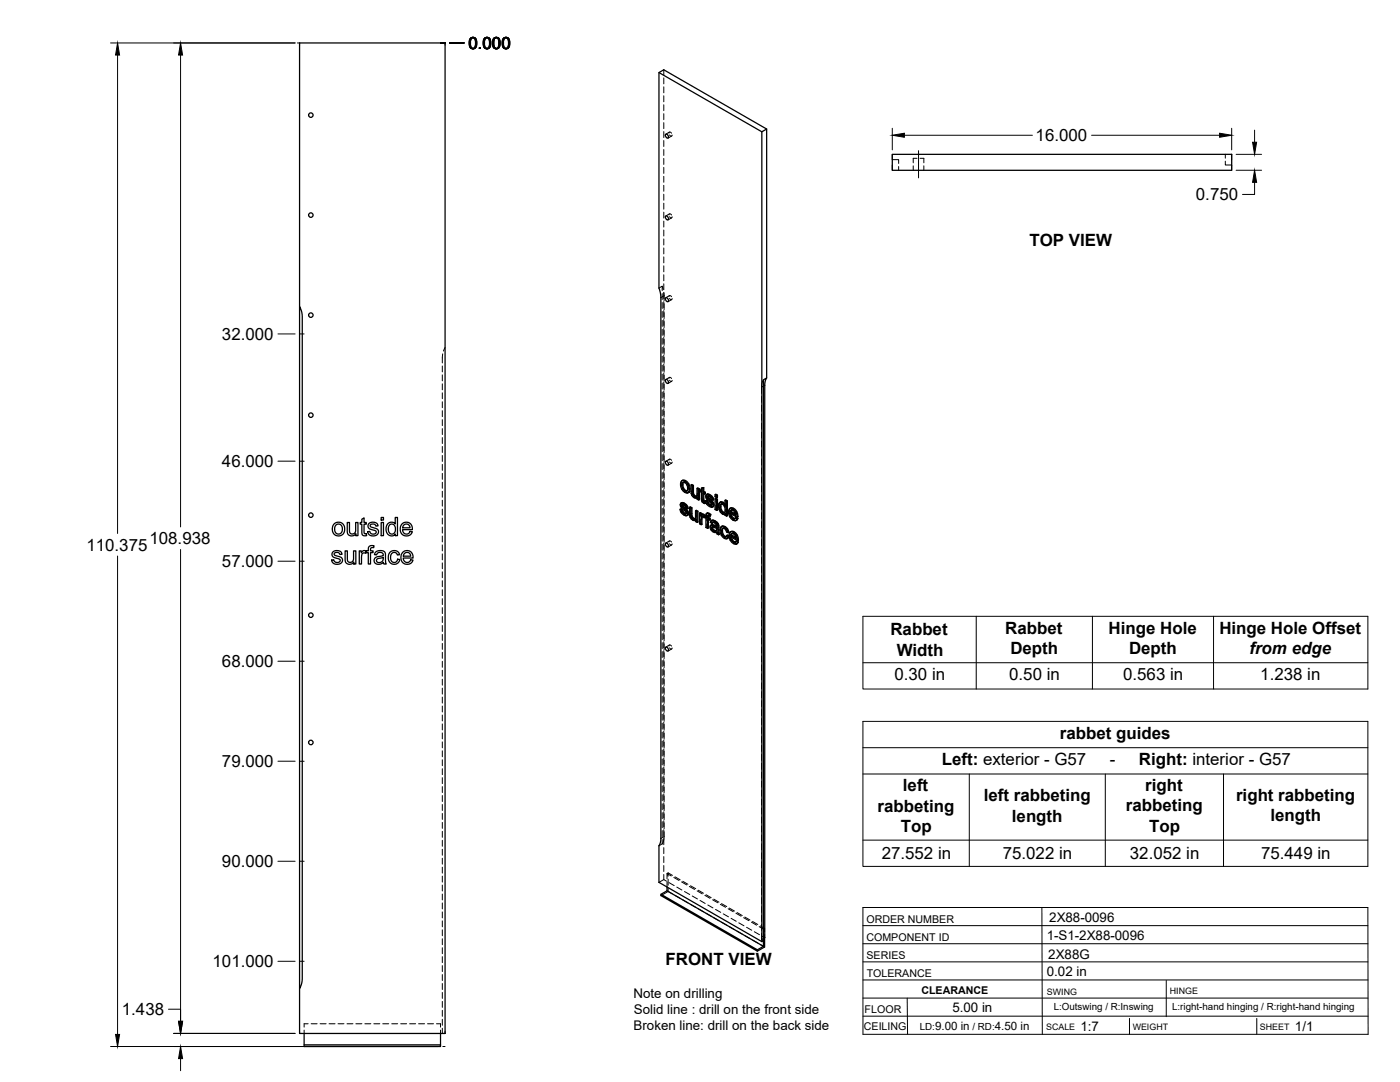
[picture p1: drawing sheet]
<svg xmlns="http://www.w3.org/2000/svg" width="559mm" height="432mm" viewBox="0 0 559 432" stroke-linecap="round" stroke-linejoin="round" font-family="sans-serif">
<!-- layer: Visible -->
<g fill="none" stroke="#000" stroke-width=".51">
<path d="M263 29l41.1 23.6v323.2M265.8 53.5a.93 .93 0 0 1 .9 .6 .93 .93 0 0 1-.2 1l-.9-.8zM304.1 52.6l1.9-1.1v99.3M306 51.5l-41.1-23.6-1.9 1.1v86l.8 3.8v215.8l-.2 1.6-.6 1.3v14.6l41.1 23.7 .6-.4v-223.8l1.3-.8-.6 1.3-.2 1.7v220.4l-.5 .3M356.2 61.6h135.4v6.4h-135.4zM265.8 86.2a.93 .93 0 0 1 .9 .5 .93 .93 0 0 1-.2 1.1l-.9-.9zM265.8 118.8a.93 .93 0 0 1 .9 .6 .93 .93 0 0 1-.2 1l-.9-.8zM119.6 122.3l.7 1.6 .3 2.5v264l-.3 2.6-.7 1.5v-377.4h58.1v395.3h-58.1v-17.9M265.8 151.4a.93 .93 0 0 1 .9 .6 .93 .93 0 0 1-.2 1l-.9-.8zM265.8 184.1a.93 .93 0 0 1 .9 .5 .93 .93 0 0 1-.2 1.1l-.9-.9zM272.2 191.8l.9-.2 .6 .2zM272.2 191.8l-.6 1.1 .5 2.3 .7 .9 1 .6h.8l.3-.3"/>
<path d="M272.3 193.6l.3 1.5M272.6 195.1l.3-.2 .8 .8-.3 .2zM272.8 192.5l-.2 .9M272.9 194.9l-.3-1.5-.3 .1 .2-.8 .5-.2 .9 .5 .5 1.4-.2 1.5h-.8M273.4 192l1 1a1.92 1.92 0 0 1 1 2M273.7 195.7l.5 .2M273.7 191.8l1.2 1.3M274.6 193.3l.5 1.9 .3-.2-.2 1.2M275.1 195.2l-.2 1.2 .3-.2-.6 .5M275.8 193.5l.7 .4 .3-.2v3.2M276.5 193.9v3.2l.3-.2 .3 .6M276.5 197.1l.3 .6 .3-.2 .5 .4"/>
<path d="M276.8 197.7l.4 .4h.9l-.3 .1M276.8 193.7l-.6-.3-.4 .1v2.9l.3 1.1 .8 1a.97 .97 0 0 0 1.4 .1v.6l.5 .4M277.2 198.1l.6 .1M278.2 194.9l.6 .4 .4-.2v4.3l-.4 .2v-4.3M278.3 198.6l-.3 .2M279.2 195.1l-.7-.4-.3 .2v2.6l-.4 .7M280 195.5l-.5 .1v.6l.5 .3v3.3l.6 .8 .7 .4 .3-.2-.1-.7-.6 .1M280 194.8l.9-.2v1.5M280.6 194.8v1.5l.3-.2 .6 .3M280.6 196.3l.6 .3 .3-.2v.6l-.3 .2v-.6M280.6 199.8l.7 .2M280.7 200l.8 .1"/>
<path d="M280.9 194.6l-.9 .2v1.1l-.5-.3M280.9 197v2.6M281.2 197.2l-.6-.4v2.9l.4 .1M281.6 199.9l.6 .2M282.1 197.3l1.3 .1M282.3 198.3l.6 .5M282.4 198.6l.2 .3a1.49 1.49 0 0 1 1.6 1l.2 .2M282.4 197.2l-.4 .2M282.5 197.4l.5 .2 .4-.2 .7 .6M282.5 199.9l-.6-.2-.3 .2 .4 1.2 .9 .9a1.24 1.24 0 0 0 1.6 .2M282.6 198.9l1.5 1.4 .3-.2 .4 .7M282.6 198v.1"/>
<path d="M282.7 198.4l-.1-.3-.3 .2 .1-.2 1 .3 .5 1 .6 .2M282.8 197.2l-.9 .3-.2 .9 .5 .9 1.7 1.7-.1 .7M283 197.6l.8 .6 .3-.2 .5 .7M283.8 198.2l.5 .7 .3-.2 .2 .8-.3 .1-.2-.7M285.4 199.1l.3-.2 .7 .3-.4 .2zM285.4 197.4l.3-.2 .7 .4-.4 .2zM285.4 199.1v4.2l.6 .4M285.4 197.4v.8l.6 .4M286.4 199.2v4.3l-.4 .2v-4.3M286.4 197.6v.8l-.4 .2v-.8M289.4 199.7l.6 .3 .3-.1v5.9l-.3 .2v-6M290.3 199.9l-.6-.4-.3 .2v2.1l-.5-.7"/>
<path d="M133.5 209l1.2-.6a2.65 2.65 0 0 1 2.9 3.7 2.65 2.65 0 0 1-4.7 .5l-.2-1.2a2.85 2.85 0 0 1 .8-2.4zM134 209.6l1.1-.5 1.2 .7 .3 1.8-.8 1.4-1.2 .1-.8-.7-.2-1.5zM137.8 219.8h.8v3a1.32 1.32 0 0 0 1.4 1.7 1.32 1.32 0 0 0 1.1-1.8v-2.9h.9v5.3h-.8v-.8a1.87 1.87 0 0 1-2.2 .9 1.87 1.87 0 0 1-1.2-2.1zM138.6 208.5h.9v3.8a1.31 1.31 0 0 0 1.7 .7 1.31 1.31 0 0 0 .8-1.7v-2.8h.9v5.3h-.8v-.8a1.87 1.87 0 0 1-2.3 .8 1.87 1.87 0 0 1-1.2-2zM143.4 219.8h.8v.8a1.27 1.27 0 0 1 2-.6l.8-.2v-.9a1.5 1.5 0 0 1 2.3-1.1l-.1 .8a.82 .82 0 0 0-.9-.1 .82 .82 0 0 0-.4 .9v.4h1v.7h-1v4.6h-.9v-4.6h-.8v-.4l-.2 .7-.8-.2-.7 .5-.2 4h-.9zM144.4 207.2l.9-.5v1.8h.9v.7h-.9v3.3l.2 .5h.7l.1 .8h-1.2l-.6-.5-.1-4.1h-.6v-.7h.6zM147.2 209l1.1-.6 1.3 .1a1.47 1.47 0 0 1 1.3 1.4l-.9 .1a1.18 1.18 0 0 0-1.1-.9 1.18 1.18 0 0 0-1.2 .8l.4 .4 2.2 .7a1.63 1.63 0 0 1 .6 2.1 1.63 1.63 0 0 1-2.1 .8l-1.4-.4-.7-1.3 .9-.2 .4 .9 .6 .2 1.3-.2a.82 .82 0 0 0 .1-1.1 .82 .82 0 0 0-1-.3l-1.2-.3a1.36 1.36 0 0 1-.6-2.2zM152.1 208.5h1v5.3h-1zM152.1 206.5h1v1h-1zM154.7 209.1l1.2-.7a1.81 1.81 0 0 1 1.9 .7v-2.6h.8v7.3h-.8v-.7a2.18 2.18 0 0 1-2.6 .5 2.18 2.18 0 0 1-1.1-2.5zM155.5 209.5l1.2-.3 .9 .8 .1 2.1-.8 1-1-.1-.7-.8-.2-1.7zM160.4 209.1l1.5-.7a2.48 2.48 0 0 1 2.7 3h-3.9l.3 1 .7 .7a1.45 1.45 0 0 0 1.9-1l1 .1-.5 .9-1 .7h-1.5l-1.2-.6-.5-.9-.2-1.1 .2-1z"/>
<path d="M161.2 209.5l.7-.4 1 .2 .8 1.3h-3zM265.8 216.7a.93 .93 0 0 1 .9 .6 .93 .93 0 0 1-.2 1l-.9-.9zM271.4 203.3l.6 .2M271.9 200.7l1.3 .1M272 203.5l.4-.2 .2 .9-.3 .1zM272.1 201.7l.7 .5M272.2 202l.2 .4a1.49 1.49 0 0 1 1.6 .9l.3 .2M272.3 200.6l-.5 .2M272.3 204.3l.7 .7h.8M272.3 200.8l.6 .2 .3-.2 .8 .6M272.4 203.3l-.7-.2-.3 .2 .5 1.3 .8 .8a1.24 1.24 0 0 0 1.6 .2M272.4 202.4l1.5 1.3 .4-.2 .4 .7"/>
<path d="M272.5 201.4l-.1 .1M272.5 201.8l-.1-.3-.3 .2 .1-.2 1 .3 .5 1 .7 .3M272.6 204.2l.7 .6M272.7 200.6l-.9 .2-.3 .9 .6 1.1 1.6 1.6-.1 .7M272.9 201l.7 .6 .4-.2 .5 .7M273 205l.6 .1M273.6 201.6l.6 .7 .3-.2 .2 .8-.3 .2-.2-.8M273.7 205.1h-.1M273.9 203.7l.4 .6 .4-.1 .1 .7M274.3 204.3l.2 .8 .3-.2-.2 .6M274.5 205.1l-.2 .5 .3-.1-.4 .3M275.2 202.4l.7 .4 .3-.2v3.2"/>
<path d="M275.9 202.8v3.1l.3-.1 .3 .6M275.9 206l.3 .6 .3-.2 .4 .4M276.2 206.6l.4 .4h.9M276.2 202.6l-.7-.3-.3 .1v3.1l.3 1 .8 .9a.97 .97 0 0 0 1.4 .1M276.6 207l.6 .2M277.5 207l-.3 .2M277.6 203.8l.7 .4 .3-.2v4.3l-.3 .2v-4.3M277.7 207.5v.7l.6 .3M277.7 207.6l-.2 .1M278.6 204l-.7-.4-.3 .2v2.7l-.4 .7M279.2 204.7l.6 .4 .3-.2v.5l.4-.2M279.8 205.1v.6l.7-.5 .4 .1"/>
<path d="M280 206.4l.2 2.8-.3 .2v-2.2M280.1 204.9l-.6-.3-.3 .1v4.3l.7 .4M280.2 205.4l.7-.1 .6 .4M280.3 206.1v.1M280.6 205.4l.6 .5M281 206.6l-.8-.5-.2 .3 .3-.2-.1 .8M281.2 200.3l.1 .7M281.2 206.5l.6 .3v3.7l.6 .4M281.2 206.5v-.4l-.2 .5M281.2 206.5l-.2 .1M282.2 204.9h.9l.6 .4M282.2 200.1l.3-.2 .3 .8-.3 .2z"/>
<path d="M282.4 206.6l.7 .4 .3-.2v.6l-.3 .2v-.6M282.5 204.7l-.5 .2M282.5 200.9l.7 .6h.8M282.7 207.3v3.4l-.3 .2v-3.8l.7 .5M282.7 205.7v.7M282.8 205.1l.6 .4 .3-.2-.4 .8 .1-.6M282.8 200.7l.7 .7M283.1 204.9l-.6-.2-.5 .3-.2 1.2-.6-.3 .6-.1M283.2 201.5l.6 .2M283.3 206.1a.45 .45 0 0 0-.5-.5 .45 .45 0 0 0-.4 .6v.4l.3-.2 .7 .4M283.8 209.6l.8-.2 1.4 .5M283.9 201.7h-.1"/>
<path d="M284.1 210.7l.2 .6 .3-.2 .5 .5M284.1 200.3l.4 .6 .3-.1 .2 .7M284.2 210.4l-.1 .3 .3-.2 .2 .6M284.2 209.4l-.5 .2M284.3 211.3l.5 .5h1h-1M284.3 210.3l-.1 .1M284.4 207.8l.8 .3 .3-.2 .8 .6M284.4 210.3l.8 .3a.73 .73 0 0 1 .8 .6 .73 .73 0 0 1-.5 .8M284.4 210.3l-.2 .1M284.4 210.3v.2M284.5 200.9l.2 .8 .3-.2-.2 .6M284.5 208.4l-.4 .5 .6-.5 1.2 1a.48 .48 0 0 1 0 .8 .48 .48 0 0 1-.7-.3l-.9-.3"/>
<path d="M284.6 209.4l-1 .3-.2 1 .8 1.2 1 .6a.64 .64 0 0 1 1 .5l.6 .4M284.7 201.7l-.2 .5 .3-.1-.5 .3M284.7 207.6l-.8 .2M285.2 208.1l.8 .6 .3-.2 .4 .5M285.5 207.9l-.8-.3-.9 .3-.3 .5 .6 .5M286 208.7l.4 .5 .3-.2 .2 .7M286.4 209.2l.2 .6 .3-.1 .1 2.9M286.6 209.8l.1 3 .3-.2 .1 .6-.3 .2-.1-.6M287.4 202.4l.3 1.4M287.5 200.4h1.2l.6 .6M287.7 201.3h.7l.7 .8 .3 1.3-.3 1.2M287.7 201.3l-.3 1.1 .3-.2 .3 1.4"/>
<path d="M287.7 203.8l.3-.2 .8 .8-.5 .1zM287.8 201.2l-.1 .1M287.8 200.3l-.5 .2M288 201.2l-.3 1M288.1 212l.3 1.4 .3-.2 .7 .8M288.2 210.1l.9 .2 .3-.2 1 1M288.4 213.4l.7 .8h.8M288.4 200.6l.5 .5h.5M288.4 204.6h.7M288.5 209.9l-.6 .3M288.6 210.8l-.2 1M288.7 200.4l-.9-.1-.7 .3-.3 2.1 1 2 1.1 .6 .5-.2v.6l.6 .3"/>
<path d="M288.8 204.4l.4 .1M289.1 210.3l.8 .7a1.42 1.42 0 0 1 1 1.4l-.3 .2-.5-1.3M289.4 205.1l-.2 .2M289.4 210.1l-.9-.2-.7 .4-.4 1.9 1 2 1 .8h.7M290 213.7l.6 .4M290.6 212.6l-.6-.3-.7-1.2-.8-.3-.4 1.2 .3-.2 .3 1.4M290.6 214.1l.4-.1-.2 .5-.7 .5zM291 214l-.7-.5-.5 .8-.7-.1M291.3 202.9h.9a1.88 1.88 0 0 1 1.8 1.3M291.5 204.3l2 1.2-.5-1.5-.8-.5-.5 .2-.2 .6 .3-.2 1.7 1M291.5 212.3h.9a1.93 1.93 0 0 1 1.9 1.2M291.7 213.6l2 1.2-.5-1.4-.8-.5-.6 .2-.1 .5 .3-.1 1.7 .9"/>
<path d="M291.8 206.1l.8 .9 .8-.1M291.8 205.1l.3 .9M292 203.5l-.2 .6M292 215.5l.8 .8h.8M292 214.4l.3 .9M292.2 212.9l-.2 .6M292.5 203.1l1 .9a1.97 1.97 0 0 1 1 2.1M292.6 207l.6 .1M292.7 212.4l1 1a1.78 1.78 0 0 1 1 1.8v.2M292.8 216.3l.5 .2M292.8 202.9l-.9-.3-.9 .6-.2 1.4 .3 1.2 .7 1.1 1.2 .9 .8-.1 .7-.8M293 212.2l-.9-.2-1 .7-.1 1.2 .3 1.3 .7 1.2 1.1 .7h.8l.8-.8"/>
<path d="M293.3 207l-.1 .1M293.5 216.4l-.2 .1M293.5 206.7l.7 .4M293.7 204.3l.5 1.9 .3-.1-.3 .1M293.7 216l.7 .5M293.9 213.7l.5 1.9 .3-.2-.3 .2M294.2 206.4l-2.8-1.5 .4 1.2 .3-.1 .8 .8M294.4 215.8l-2.8-1.6 .4 1.3 .3-.2 .8 .9M294.5 206.9l-.7 .8M294.5 206.9l-.6-.4-.7 .6M294.7 216.3l-.7 .8M294.7 216.3l-.7-.5-.7 .7"/>
<path d="M132.8 220.3l1.6-.6a1.77 1.77 0 0 1 2.1 1.5l-.9 .1a1.18 1.18 0 0 0-1.1-.9 1.18 1.18 0 0 0-1.1 .9l.3 .3 2.1 .7a1.59 1.59 0 0 1 .8 2 1.59 1.59 0 0 1-2 .9l-1.6-.4-.6-1.3 .8-.1 .4 .7 .6 .4 1.3-.3a.82 .82 0 0 0 .1-1 .82 .82 0 0 0-1-.3l-1-.3a1.37 1.37 0 0 1-.8-2.3zM149.9 220.4l.5-.4 1.4-.3 1.7 .6 .3 .7 .4 4.1h-1l-.2-.6-1.3 .6-1.1 .1-.8-.4-.4-.7a1.75 1.75 0 0 1 2-2l.6-.1a.77 .77 0 0 0 .9-.8 .77 .77 0 0 0-.9-.7l-1.2 .2-.5 .7-.8-.1zM150.5 223.2l2.5-.7a1.62 1.62 0 0 1-.7 1.7 1.62 1.62 0 0 1-1.8 0l-.2-.4zM155.6 220.5l1.3-.7h1.3l.9 .7 .4 .9-.9 .1a1.44 1.44 0 0 0-1.8-.9 1.44 1.44 0 0 0-.9 1.9l.3 1.3 .8 .6 1.2-.2 .5-1 .9 .1-.5 1.1-.8 .6-1.5 .1-1-.4a3.4 3.4 0 0 1-.2-4.2zM160.7 220.5a2.45 2.45 0 0 1 2.9-.5 2.45 2.45 0 0 1 1.3 2.7h-3.9l.2 .9 .7 .8a1.42 1.42 0 0 0 2-1l.9 .1-.4 .9-1 .7h-1.5l-1.2-.6-.5-.9-.2-1.1 .2-1.2zM161.5 220.9l.7-.4 1 .1 .5 .6 .2 .8h-2.9zM265.8 258.2a.93 .93 0 0 1 .9 .6 .93 .93 0 0 1-.2 1l-.9-.8zM266.2 354v1.5l-2.4 1.4v.5l38.5 22.2v-.5l-38.5-22.2M266.2 355.5l38.5 22.2-2.4 1.4M304.7 375.4v2.3M305.2 374.2v3.7l-2.9 1.7M121.4 412.4v5.2h54.4v-.6h-54.4"/>
<path d="M175.8 412.4v4.6"/>
<circle cx="124.1" cy="45.9" r=".9"/>
<circle cx="124.1" cy="85.8" r=".9"/>
<circle cx="124.1" cy="125.8" r=".9"/>
<circle cx="124.1" cy="165.7" r=".9"/>
<circle cx="124.1" cy="205.6" r=".9"/>
<circle cx="124.1" cy="245.5" r=".9"/>
<circle cx="124.1" cy="296.3" r=".9"/>
</g>
<!-- layer: Hidden -->
<g fill="none" stroke="#000" stroke-width=".4">
<path d="M264.9 27.9v2M264.9 31.1v2.4M264.9 34.6v2.4M264.9 38.2v2.4M264.9 41.8v2.4M264.9 45.4v2.4M264.9 48.9v2.4M264.9 52.5v2.4M264.9 56.1v2.4M264.9 59.7v2.3M267 53.1l.4-.4 .6 .5M267.2 52.7l-1.5 .9"/>
<path d="M267.2 53.8l.6 .5 .5-.4M268.1 54.3l-1.4 .8M264.9 63.2v2.4M264.9 66.8v2.4M264.9 70.4v2.3M264.9 74v2.3M264.9 77.5v2.4M356.2 63.7h2.5v1.5M358.7 66.4v1.6M364.5 66.2v1.8M366 63.2h-1.5v1.8M367.2 63.2h1.5v1.8"/>
<path d="M368.7 66.2v1.8M489.1 64.3v1.5h2.5M489.1 61.6v1.5M264.9 81.1v2.4M264.9 84.7v2.3M264.9 88.2v2.4M264.9 91.8v2.4M264.9 95.4v2.4M264.9 99v2.3M267 85.8l.4-.5 .6 .5M267.2 85.4l-1.5 .8M267.2 86.5l.6 .5 .5-.5"/>
<path d="M268.1 86.9l-1.4 .9M263 115l1.3-.8 .4 1.3M264.3 114.2v1.8M264.3 117.2v2.3M264.9 102.5v2.4M264.9 106.1v2.4M264.9 109.7v2.4M264.9 113.2v2.4M264.9 116.8v2.4M265 116.7l.1 3.3M267 118.4l.4-.5 .6 .5M267.2 118l-1.5 .8"/>
<path d="M267.2 119.1l.6 .5 .5-.5M268.1 119.6l-1.4 .8M177.7 138.7l-.7 1.4M264.3 120.7v2.4M264.3 124.3v2.4M264.3 127.9v2.4M264.3 131.4v2.4M264.3 135v2.4M264.3 138.6v2.4M264.9 120.4v2.4M264.9 124v2.3M264.9 127.5v2.4"/>
<path d="M264.9 131.1v2.4M264.9 134.7v2.4M264.9 138.2v2.4M265.1 121.2v2.3M265.1 124.7v2.4M265.1 128.3v2.4M265.1 131.9v2.4M265.1 135.5v2.3M265.1 139v2.4M176.6 146.1v2.3M176.6 149.6v2.4M176.6 153.2v2.4"/>
<path d="M176.6 156.8v2.3M176.7 141.2l-.1 3.6M264.3 142.2v2.3M264.3 145.7v2.4M264.3 149.3v2.4M264.3 152.9v2.4M264.3 156.4v2.4M264.9 141.8v2.4M264.9 145.4v2.4M264.9 148.9v2.4M264.9 152.5v2.4M264.9 156.1v2.4"/>
<path d="M264.9 159.7v2.4M265.1 142.6v2.4M265.1 146.2v2.3M265.1 149.8v2.3M265.1 153.3v2.4M265.1 156.9v2.4M267 151l.4-.4 .6 .5M267.2 150.6l-1.5 .8M267.2 151.7l.6 .5 .5-.4M268.1 152.2l-1.4 .8M304 158.2v2.3M304.7 151.6l-.7 1.8v3.6"/>
<path d="M176.6 160.3v2.4M176.6 163.9v2.4M176.6 167.5v2.4M176.6 171v2.4M176.6 174.6v2.4M176.6 178.2v2.4M264.3 160v2.4M264.3 163.6v2.4M264.3 167.2v2.3M264.3 170.7v2.4M264.3 174.3v2.4M264.3 177.9v2.4"/>
<path d="M264.9 163.2v2.4M264.9 166.8v2.4M264.9 170.4v2.4M264.9 174v2.3M264.9 177.5v2.4M265.1 160.5v2.3M265.1 164v2.4M265.1 167.6v2.4M265.1 171.2v2.4M265.1 174.8v2.3M265.1 178.3v2.4M304 161.8v2.3"/>
<path d="M304 165.3v2.4M304 168.9v2.4M304 172.5v2.3M304 176v2.4M304 179.6v2.4M176.6 181.8v2.4M176.6 185.3v2.4M176.6 188.9v2.4M176.6 192.5v2.4M176.6 196v2.4M176.6 199.6v2.4M264.3 181.4v2.4"/>
<path d="M264.3 185v2.4M264.3 188.6v2.4M264.3 192.2v2.3M264.3 195.7v2.4M264.3 199.3v2.4M264.9 181.1v2.4M264.9 184.7v2.3M264.9 188.3v2.3M264.9 191.8v2.4M264.9 195.4v2.4M264.9 199v2.3M265.1 181.9v2.4"/>
<path d="M265.1 185.5v2.4M265.1 189v2.4M265.1 192.6v2.4M265.1 196.2v2.4M265.1 199.7v2.4M267 183.7l.4-.5 .6 .5M267.2 183.3l-1.5 .8M267.2 184.4l.6 .5 .5-.5M268.1 184.8l-1.4 .9M271.9 193.1l.5 1.9-.3 .2M272.4 195l1.3 1.3-.3 .2M272.5 191.6l-.9 1.7"/>
<path d="M272.8 192.5l-.2 .1M272.9 192.4h.8l-.3 .2M273.7 192.4l.8 .9-.3 .2M273.7 196.3l.9 .3-.3 .2M274.5 195.8l-.3 .1M274.5 193.3l.3 1.4-.3 .2M274.8 194.7l-.1 .8-.5 .4M274.9 196.5l-.3 .1M276.2 193.4v3.3l-.3 .2M276.2 196.7l.2 .7-.3 .1M276.4 197.4l.4 .6-.3 .2M276.8 198l.6 .5-.3 .1"/>
<path d="M277.4 198.5l.8 .2 .4-.3-.3 .2M278.1 198.1h.1M278.3 198l-.4 .2M278.4 198.6h-.1M278.4 197.8l-.3 .3M278.5 194.7v2.8l-.4 .5M278.6 198.4v.7l-.3 .1M278.6 199.1l.6 .3M279.8 196l.5 .3-.3 .2M279.8 195.5v.5l-.3 .2M280 195.5l.3 .2M280.3 196.3l.1 3.4-.4 .2"/>
<path d="M280.3 194.6v1.1l-.3 .2M280.4 199.7l.2 .5-.3 .1M280.6 196.8l.3-.2v.4M280.9 196.6l.6 .4M281.9 199.7l.5 1.3-.3 .2M282 197.9l.1 .6-.3 .2M282.1 197.4l-.4 .6M282.1 198.5l.5 .7-.4 .1M282.3 197.2l-.5 .4M282.5 198l.3-.2-.2 .2M282.6 199.2l1.5 1.5-.3 .2M282.7 197.9l-.3 .2"/>
<path d="M282.8 197.8l.6 .2-.3 .2M283.4 198l.6 .5-.3 .2M284 198.5l.2 .7-.3 .2M284.2 199.2l.6 .3M285.7 197.2v.9l-.3 .1M285.7 198.9v1.5M285.7 198.1l.7 .3M289.7 199.5v2.1l-.3 .2M304 183.2v2.4M304 186.8v2.3M304 190.3v2.4M304 193.9v2.4"/>
<path d="M304 197.5v2.4M176.6 203.2v2.4M176.6 206.8v2.3M176.6 210.3v2.4M176.6 213.9v2.4M176.6 217.5v2.4M264.3 202.9v2.4M264.3 206.5v2.3M264.3 210v2.4M264.3 213.6v2.4M264.3 217.2v2.3M264.9 202.5v2.4"/>
<path d="M264.9 206.1v2.4M264.9 209.7v2.4M264.9 213.3v2.3M264.9 216.8v2.4M265.1 203.3v2.4M265.1 206.9v2.4M265.1 210.5v2.4M265.1 214v2.4M265.1 217.6v2.4M267 216.3l.4-.5 .6 .5M267.2 215.9l-1.5 .8M267.2 217l.6 .5 .5-.5"/>
<path d="M268.1 217.5l-1.4 .8M271.7 203.1l.5 1.3-.3 .2M271.8 201.3l.2 .6-.3 .2M271.9 200.8l-.4 .6M272 201.9l.4 .7-.3 .2M272.1 200.6l-.5 .4M272.2 204.4l1.1 1-.3 .1M272.3 201.4l.3-.1-.1 .1M272.4 202.6l1.6 1.5-.3 .2M272.6 201.3l-.4 .2M272.6 201.3l.6 .1-.3 .2M273.2 201.4l.6 .6-.3 .1"/>
<path d="M273.3 205.4l.8 .3-.3 .1M273.8 202l.3 .6-.4 .2M274 204.9l-.2 .1M274 204.1l.2 .5-.3 .2M274 204.9l-.3 .2 .3-.2M274.1 202.6l.6 .3M274.2 204.6l-.2 .3M274.5 205.6l-.4 .1M275.5 202.3l.1 3.3-.3 .2M275.6 205.6l.2 .7-.3 .2M275.8 206.3l.4 .6-.3 .2M276.2 206.9l.6 .5-.3 .2"/>
<path d="M276.8 207.4l.7 .2 .5-.3-.2 .2M277.5 207h.1M277.7 206.9l-.4 .2M277.8 206.7l-.3 .3M277.9 203.6v2.7l-.4 .6M278 207.3v.7l-.3 .2M278 208l.6 .3M279.5 207.3v1.6l-.3 .1M279.5 208.9l.7 .3M279.5 204.6v1.5M280.1 206.1l.8-.1-.3 .2M280.1 205.4v.1"/>
<path d="M280.2 206.1l.3-.2-.2 .2M280.4 205.2l-.6 .5M280.6 200.2l.5 .4-.3 .2M280.9 206l.4 .4M281.1 200.6l.5 .2M281.2 206.1l.3-.1-.2 .4M281.5 205.7v.1M281.5 206.3l.6 .3-.3 .2M281.5 206l-.2 .4M281.5 205.7l-.3 .3M281.8 205.8l.3 .2M282.1 209.1v1.2l-.3 .2"/>
<path d="M282.1 210.3l.6 .4M282.1 206.6v1.3M282.2 205l-.1 1-.3 .2M282.3 204.7l-.5 .4M282.4 201l1.1 1-.3 .1M282.4 207.1l.3-.2v.4M282.5 205.7l.4-.2-.2 .2M282.7 206.9l.7 .5M282.9 205.5l.4 .1-.4 .2M283.3 205.6l.3 .3M283.5 202l.8 .2-.3 .2M283.7 210.1l.4 1.1-.4 .2"/>
<path d="M283.8 208.3l.6 .4M283.8 209.6l-.4 .7M284 209.5l-.5 .3M284.1 211.2l.9 .9-.3 .2M284.1 207.7l-.6 .7M284.1 201.5h-.1M284.1 200.7l.2 .5-.3 .2M284.2 201.5l-.3 .2 .2-.2M284.2 207.6l-.4 .3M284.3 201.2l-.2 .3M284.4 208.4l.4-.1-.3 .1M284.5 210.2l.2-.1z"/>
<path d="M284.5 210.2l-.2 .1M284.6 210.1l-.4 .2M284.6 202.2h-.3M284.7 210.1l1.6 .5-.3 .2M284.8 208.3l.6 .1-.3 .2M285 212.1l.7 .2-.3 .2M285.4 208.4l.7 .7-.3 .2M285.7 212.3h.7l-.4 .1M285.7 201.6v1.6l-.3 .1M285.7 203.2l.7 .3M286 209.9l.3 .1M286 211.7l-.3 .2"/>
<path d="M286.1 209.1l.2 .7-.3 .2M286.2 211.5l-.4 .3M286.3 210.6l-.1 .9-.3 .2M286.3 209.8l-.3 .4M286.4 212.3l.1 .6-.3 .1M286.5 212.9l.6 .3M287.1 201.8l.2 1.3-.3 .2M287.3 200.7l-.2 1.1-.3 .2M287.3 203.1l.6 1.1-.4 .2M287.6 200.4l-.6 .5M287.7 211.4l.5 2-.3 .2M287.9 204.2l.8 .8-.3 .1"/>
<path d="M287.9 210.3l-.2 1.1-.3 .2M288 201.1h.7l-.3 .2M288 201.1l-.2 .1M288 201.1v.1M288.1 201.1l-.3 .1M288.2 213.4l1.2 1.3-.3 .1M288.2 210l-.6 .5M288.6 210.8l-.2 .1M288.7 210.7l.8 .1-.4 .1M288.7 205l.6 .1 .4-.2-.3 .2M288.7 201.1l.8 .8-.4 .2M289.4 201.1l.3 .5"/>
<path d="M289.4 214.7l1 .1M289.5 210.8l.5 .5-.3 .2M289.5 201.9l.3 1.5-.4 .2M289.5 205.1h-.1M289.7 204.9v.6l-.3 .2M289.7 205.5l.6 .3M289.8 203.4l-.2 .8-.4 .3 .3-.1M290 211.3l.3 .8-.3 .2M290 214.1l-.1 .1M290.3 212.1l.6 .3M290.3 213.5l-.6 .8M291.1 204.1l.5 1.9-.3 .2"/>
<path d="M291.3 213.5l.5 1.9-.3 .2M291.4 204.9l.4-.2v.4M291.6 206l1.3 1.4-.4 .2M291.6 202.7l-.8 1.6M291.6 214.2l.4-.2v.4M291.8 204.7l2.7 1.6M291.8 215.4l1.3 1.3-.3 .2M291.8 212.1l-.8 1.6M292 214l2.7 1.6M292 203.5l-.2 .1M292.1 203.4l.7 .1-.3 .1M292.2 212.9h-.2"/>
<path d="M292.3 212.7l.8 .1-.4 .2M292.8 203.5l.8 .8-.3 .2M292.9 207.4l1 .2-.3 .2M293.1 212.8l.7 .9-.3 .2M293.1 216.7l1 .3-.3 .2M293.4 206.9h.1M293.5 205.1l.4 .2M293.6 206.9l-.3 .1 .2-.1M293.6 216.3h.1M293.6 204.3l.3 1-.4 .2M293.7 216.3l-.2 .1M293.7 214.4l.4 .3"/>
<path d="M293.8 216.2l-.4 .2M293.8 213.7l.3 1-.4 .1M293.9 206.5l-.4 .4M294 215.8l-.3 .5M294.1 207.5l-.2 .1M294.3 216.9l-.2 .1M304 201v2.4M304 204.6v2.4M304 208.2v2.4M304 211.8v2.3M304 215.3v2.4M304 218.9v2.4"/>
<path d="M176.6 221v2.4M176.6 224.6v2.4M176.6 228.2v2.4M176.6 231.8v2.3M176.6 235.3v2.4M176.6 238.9v2.4M264.3 220.7v2.4M264.3 224.3v2.4M264.3 227.9v2.4M264.3 231.5v2.3M264.3 235v2.4M264.3 238.6v2.4"/>
<path d="M264.9 220.4v2.4M264.9 224v2.4M264.9 227.5v2.4M264.9 231.1v2.4M264.9 234.7v2.4M264.9 238.3v2.3M265.1 221.2v2.4M265.1 224.7v2.4M265.1 228.3v2.4M265.1 231.9v2.4M265.1 235.5v2.3M265.1 239v2.4"/>
<path d="M304 222.5v2.4M304 226v2.4M304 229.6v2.4M304 233.2v2.4M304 236.7v2.4M176.6 242.5v2.4M176.6 246v2.4M176.6 249.6v2.4M176.6 253.2v2.4M176.6 256.8v2.3M264.3 242.2v2.4M264.3 245.7v2.4"/>
<path d="M264.3 249.3v2.4M264.3 252.9v2.4M264.3 256.5v2.3M264.9 241.8v2.4M264.9 245.4v2.4M264.9 249v2.4M264.9 252.5v2.4M264.9 256.1v2.4M264.9 259.7v2.4M265.1 242.6v2.4M265.1 246.2v2.4M265.1 249.8v2.3"/>
<path d="M265.1 253.3v2.4M265.1 256.9v2.4M267 257.8l.4-.4 .6 .5M267.2 257.4l-1.5 .9M267.2 258.5l.8 .5 .3-.4M268.1 259l-1.4 .8M304 240.3v2.4M304 243.9v2.4M304 247.5v2.4M304 251v2.4M304 254.6v2.4M304 258.2v2.4"/>
<path d="M176.6 260.3v2.4M176.6 263.9v2.4M176.6 267.5v2.4M176.6 271.1v2.3M176.6 274.6v2.4M176.6 278.2v2.4M264.3 260v2.4M264.3 263.6v2.4M264.3 267.2v2.4M264.3 270.7v2.4M264.3 274.3v2.4M264.3 277.9v2.4"/>
<path d="M264.9 263.2v2.4M264.9 266.8v2.4M264.9 270.4v2.4M264.9 274v2.4M264.9 277.6v2.3M265.1 260.5v2.3M265.1 264.1v2.3M265.1 267.6v2.4M265.1 271.2v2.4M265.1 274.8v2.3M265.1 278.3v2.4M304 261.8v2.3"/>
<path d="M304 265.3v2.4M304 268.9v2.4M304 272.5v2.3M304 276.1v2.3M304 279.6v2.4M176.6 281.8v2.3M176.6 285.3v2.4M176.6 288.9v2.4M176.6 292.5v2.4M176.6 296.1v2.3M176.6 299.6v2.4M264.3 281.5v2.3"/>
<path d="M264.3 285v2.4M264.3 288.6v2.4M264.3 292.2v2.4M264.3 295.7v2.4M264.3 299.3v2.4M264.9 281.1v2.4M264.9 284.7v2.4M264.9 288.3v2.3M264.9 291.8v2.4M264.9 295.4v2.4M264.9 299v2.4M265.1 281.9v2.4"/>
<path d="M265.1 285.5v2.4M265.1 289.1v2.3M265.1 292.6v2.4M265.1 296.2v2.4M265.1 299.8v2.4M304 283.2v2.4M304 286.8v2.3M304 290.3v2.4M304 293.9v2.4M304 297.5v2.4M176.6 303.2v2.4M176.6 306.8v2.4"/>
<path d="M176.6 310.3v2.4M176.6 313.9v2.4M176.6 317.5v2.4M264.3 302.9v2.4M264.3 306.5v2.3M264.3 310v2.4M264.3 313.6v2.4M264.3 317.2v2.4M264.9 302.6v2.3M264.9 306.1v2.4M264.9 309.7v2.4M264.9 313.3v2.4"/>
<path d="M264.9 316.8v2.4M265.1 303.3v2.4M265.1 306.9v2.4M265.1 310.5v2.4M265.1 314v2.4M265.1 317.6v2.4M304 301.1v2.3M304 304.6v2.4M304 308.2v2.4M304 311.8v2.4M304 315.3v2.4M304 318.9v2.4"/>
<path d="M176.6 321.1v2.3M176.6 324.6v2.4M176.6 328.2v2.4M176.6 331.8v2.4M176.6 335.3v2.4M176.6 338.9v2.4M264.3 336.8l-1.3 .7M264.3 320.8v2.3M264.3 324.3v2.4M264.3 327.9v2.4M264.3 331.5v2.3M264.3 335v1.8"/>
<path d="M264.9 320.4v2.4M264.9 324v2.4M264.9 327.6v2.3M264.9 331.1v2.4M264.9 334.7v2.4M264.9 338.3v2.4M265.1 331.9l-.1 3.1-.7 1.8M265.1 321.2v2.4M265.1 324.8v2.4M265.1 328.3v2.4M304 322.5v2.4M304 326.1v2.3"/>
<path d="M304 329.6v2.4M304 333.2v2.4M304 336.8v2.4M176.6 342.5v2.4M176.6 346.1v2.3M176.6 349.6v2.4M176.6 353.2v2.4M176.6 356.8v2.4M264.9 351l-1.9 1.1M264.9 351l1.1 .6M264.9 341.8v2.4M264.9 345.4v2.4"/>
<path d="M264.9 349v2M266.2 351.9v2.1M266.2 348.6l1.7 1M266.7 349.7v-1.4l-.5 .3v2.1M266.7 355.8l-2.9 1.6M266.7 350.9v2.4M266.7 354.4v1.4M266.7 348.3l1.7 1M266.7 355.8l1.7 .9M267 352.2l2.1 1.2M269 350.2l2 1.2M269.4 349.9l2.1 1.2"/>
<path d="M269.4 357.3l2.1 1.2M270.1 354l2.1 1.2M272.1 352l2 1.2M272.5 351.7l2.1 1.2M272.5 359.1l2.1 1.2M273.2 355.8l2.1 1.2M275.1 353.8l2.1 1.1M275.6 353.5l2.1 1.2M276.3 357.6l2.1 1.2M278.3 355.5l2 1.2M278.7 355.3l2.1 1.2M279.4 359.3l2.1 1.3"/>
<path d="M281.3 357.3l2.1 1.2M281.8 357.1l2.1 1.1M284.4 359.1l2.1 1.2M284.9 358.8l2.1 1.2M304 340.3v2.4M304 343.9v2.4M304 347.5v2.4M304 351v2.4M304 354.6v2.4M304 358.2v2.4M176.6 360.3v2.4M176.6 363.9v2.4"/>
<path d="M176.6 367.5v2.4M176.6 371.1v2.3M176.6 374.6v2.4M176.6 378.2v2.4M275.6 360.9l2.1 1.2M278.7 362.7l2.1 1.2M281.8 364.5l2.1 1.2M282.5 361.1l2.1 1.2M284.9 366.2l2.1 1.2M285.6 362.9l2.1 1.2M287.5 360.9l2.1 1.2M288 360.6l2.1 1.2"/>
<path d="M288 368l2.1 1.2M288.7 364.7l2.1 1.2M290.6 362.7l2.1 1.2M291.1 362.4l2.1 1.2M291.1 369.8l2.1 1.2M291.8 366.5l2.1 1.2M293.7 364.4l2.1 1.2M294.2 364.2l2 1.2M294.2 371.6l2 1.2M294.9 368.3l2 1.2M296.8 366.2l2.1 1.2M297.3 366l2 1.2"/>
<path d="M297.3 373.4l2 1.2M298 370.1l2.1 1.1M299.9 368l2.1 1.2M300.4 367.7l2.1 1.2M300.4 375.2l2.1 1.1M301.1 371.8l2 1.2M303 369.8l1.7 1 .5-.3M303.5 369.5l1.7 1M303.5 377l1.7 .9M304 372.5v2.5l.7 .4M304 361.8v2.4M304 365.3v2.4"/>
<path d="M304 368.9v2.4M304.2 373.6l1 .6M304.7 374.5l-.7 .5M305.2 370.5v1.3M305.2 373v1.2M176.6 381.8v2.4M176.6 385.4v2.3M176.6 388.9v2.4M176.6 392.5v2.4M176.6 396.1v2.3M176.6 399.6v2.4M121.4 411.1v1.3"/>
<path d="M123 408.6h-1.6v1.3M124.2 408.6h2.4M127.8 408.6h2.4M131.3 408.6h2.4M134.9 408.6h2.4M138.5 408.6h2.4M142 408.6h2.4M145.6 408.6h2.4M149.2 408.6h2.4M152.8 408.6h2.4M156.4 408.6h2.3M159.9 408.6h2.4"/>
<path d="M163.5 408.6h2.4M167.1 408.6h2.4M170.6 408.6h2.4M174.2 408.6h1.6v1.3M175.8 411.1v1.3M176.6 403.2v2.4M176.6 406.8v2.4M176.6 410.4v2"/>
</g>
<!-- layer: Reference -->
<g fill="none" stroke="#000" stroke-width=".4">
<path d="M118.7 17.1h.9v1M175.8 17.1h1.9M176.7 17.1h1v1M356.2 61.6v2.1M356.2 65.8v2.2M491.6 61.6v2.1M491.6 65.8v2.2M119.6 133.3h1.8M119.6 184.1h1.8M119.6 224h1.8M119.6 263.9h1.8M119.6 303.8h1.8"/>
<path d="M119.6 343.7h1.8M119.6 383.6h1.8M119.6 411.5v.9h.9M176.7 417.6h1M177.7 411.5v.9h-1"/>
</g>
<!-- layer: Visible Narrow -->
<path d="M305.2 153.8l-.5 .3M276.8 196.1l-.3 .2M280.9 199.2l-.3 .1M283.5 199.3l-.3 .2M273.3 202.7l-.3 .2M276.2 205l-.3 .2M282.7 206l-.3 .2M285.2 209.6l-.3 .2M287 210.4l-.4 .1M287 211.3l-.4 .2" fill="none" stroke="#000" stroke-width=".4"/>
<!-- layer: Hidden Narrow -->
<g fill="none" stroke="#000" stroke-width=".4">
<path d="M265.1 118l-1.3 .8M304.7 154.1l-.7 .4M276.2 196l-.4 .2M278.5 197l-.3 .2M280.3 198.8l-.3 .1M273.3 203.5l-.3 .1M275.5 204.9l-.3 .2M277.9 205.9l-.3 .2M282.1 205.6l-.3 .2M283.5 200.1l-.3 .1M285.3 210.3l-.3 .2M286.3 210.9l-.3 .2"/>
<path d="M265.1 333.9l-1.3 .7"/>
</g>
<!-- layer: Titleblock -->
<path d="M344.4 362.2h201.6l.1 50.6h-201.7zM344.4 376.6h201.6M344.4 369.4h201.6M415.9 362.2l.1 50.6M344.4 383.9h201.6M344.4 398.3h201.6M344.4 391.1h201.6M362.1 398.3l.1 14.4M465.5 391.3v14.4M344.4 405.5h201.7M450.8 406.4v6.4M501.6 406.4v6.4" fill="none" stroke="#000" stroke-width=".4"/>
<!-- layer: Custom Tables -->
<path d="M344.4 246h201.6v29h-201.6zM389.7 246v29M436 246v29M484.4 246v29M344.4 264.5h201.6M344.4 287.9h201.6v57.9h-201.6zM344.4 298.4h201.6M344.4 308.9h201.6M386.9 308.9v36.9M441.2 308.9v36.9M488.4 308.9v36.9M344.4 335.3h201.6" fill="none" stroke="#000" stroke-width=".4"/>
<!-- layer: FD_Dimensions -->
<g fill="none" stroke="#000" stroke-width=".4">
<path d="M44.1 17.1h73.7M179.4 17.1h5.8M46.9 22v190.9M72.1 22v188.3M356.2 51.2v8.6M361 54h51.1M435.7 54h51.1M491.6 51.2v8.6M500.8 51.9v4.9M493.4 61.6h10.2M493.4 67.9h10.2M500.8 72.8v4.8h-4.9"/>
<path d="M110.9 133.3h6.9M110.9 184h6.9M72.1 219.3v188.3M46.9 221.9v190.9M110.9 224h6.9M110.9 263.9h6.9M110.9 303.8h6.9M110.9 343.7h6.9M110.9 383.6h6.9M44.1 417.6h130.8M67.2 402.8h4.9M69.3 412.4h48.5"/>
<path d="M72.1 422.5v4.8"/>
</g>
<path d="M46.9 17.1l.8 4.9h-1.6zM72.1 17.1l.8 4.9h-1.6zM356.2 54l4.8-.8v1.6zM486.8 53.2l4.8 .8-4.8 .8zM500 56.8h1.6l-.8 4.8zM500.8 67.9l.8 4.9h-1.6zM46.1 412.8h1.6l-.8 4.8zM71.3 407.6h1.6l-.8 4.8zM72.1 417.6l.8 4.9h-1.6z" fill="#000" stroke="#000" stroke-width=".4"/>
<!-- layer: Smart Centers -->
<path d="M366.6 60.1v10.9" fill="none" stroke="#000" stroke-width=".4"/>
<g font-size="6.7">
<text x="187" y="19.5">0.000</text>
<text x="413.4" y="56.3">16.000</text>
<text x="477.4" y="80">0.750</text>
<text x="410.9" y="98.2">TOP VIEW</text>
<text x="88.6" y="135.6">32.000</text>
<text x="88.6" y="186.4">46.000</text>
<text x="34.5" y="219.8">110.375</text>
<text x="59.7" y="217.1">108.938</text>
<text x="88.6" y="226.3">57.000</text>
<text x="355.4" y="253.6">Rabbet</text>
<text x="401.2" y="252.9">Rabbet</text>
<text x="442.5" y="252.9">Hinge Hole</text>
<text x="486.7" y="252.9">Hinge Hole Offset</text>
<text x="357.9" y="261.6">Width</text>
<text x="403.3" y="261">Depth</text>
<text x="450.6" y="261">Depth</text>
<text x="498.7" y="261">from edge</text>
<text x="88.6" y="266.3">68.000</text>
<text x="357" y="271.4">0.30 in</text>
<text x="402.8" y="271.4">0.50 in</text>
<text x="448.3" y="271.4">0.563 in</text>
<text x="503" y="271.4">1.238 in</text>
<text x="423" y="294.8">rabbet guides</text>
<text x="375.9" y="305.4">Left: exterior - G57</text>
<text x="443" y="305.4">-</text>
<text x="454.6" y="305.4">Right: interior - G57</text>
<text x="88.6" y="306.2">79.000</text>
<text x="360.4" y="315.8">left</text>
<text x="457.1" y="315.8">right</text>
<text x="350.3" y="323.9">rabbeting</text>
<text x="392.7" y="319.8">left rabbeting</text>
<text x="449.4" y="323.8">rabbeting</text>
<text x="493.4" y="319.8">right rabbeting</text>
<text x="403.9" y="327.9">length</text>
<text x="507" y="327.8">length</text>
<text x="359.5" y="331.9">Top</text>
<text x="458.6" y="331.9">Top</text>
<text x="88.6" y="346.1">90.000</text>
<text x="351.9" y="342.9">27.552 in</text>
<text x="400.2" y="342.9">75.022 in</text>
<text x="451" y="342.9">32.052 in</text>
<text x="503.4" y="342.9">75.449 in</text>
<text x="84.9" y="386">101.000</text>
<text x="265.7" y="385.2">FRONT VIEW</text>
<text x="48.6" y="405.1">1.438</text>
</g>
<g font-size="5.3">
<text x="418.8" y="368">2X88-0096</text>
<text x="417.8" y="375.1">1-S1-2X88-0096</text>
<text x="418.4" y="382.6">2X88G</text>
<text x="417.8" y="389.5">0.02 in</text>
<text x="252.9" y="398.4">Note on drilling</text>
<text x="253" y="404.9">Solid line : drill on the front side</text>
<text x="380.1" y="404">5.00 in</text>
<text x="252.9" y="411.2">Broken line: drill on the back side</text>
<text x="431.3" y="411.5">1:7</text>
<text x="516.9" y="411.5">1/1</text>
</g>
<g font-size="4.6">
<text x="373.2" y="411.2">9.00 in</text>
<text x="397" y="411.2">4.50 in</text>
</g>
<g font-size="4.3">
<text x="345.8" y="368.4">ORDER NUMBER</text>
<text x="345.8" y="375.5">COMPONENT ID</text>
<text x="345.8" y="382.7">SERIES</text>
<text x="345.9" y="389.9">TOLERANCE</text>
<text x="367.7" y="396.7">CLEARANCE</text>
<text x="345.1" y="404.3">FLOOR</text>
<text x="344.8" y="411.1">CEILING</text>
</g>
<g font-size="3.9">
<text x="420.6" y="403.1">L:Outswing / R:Inswing</text>
<text x="467.8" y="403.1">L:right-hand hinging / R:right-hand hinging</text>
<text x="367.1" y="411.2">LD:</text>
<text x="388.2" y="411.2">/ RD:</text>
</g>
<g font-size="3.5">
<text x="417.9" y="397">SWING</text>
<text x="466.9" y="396.9">HINGE</text>
<text x="417.5" y="410.9">SCALE</text>
<text x="452.1" y="410.9">WEIGHT</text>
<text x="502.9" y="410.9">SHEET</text>
</g>
</svg>
